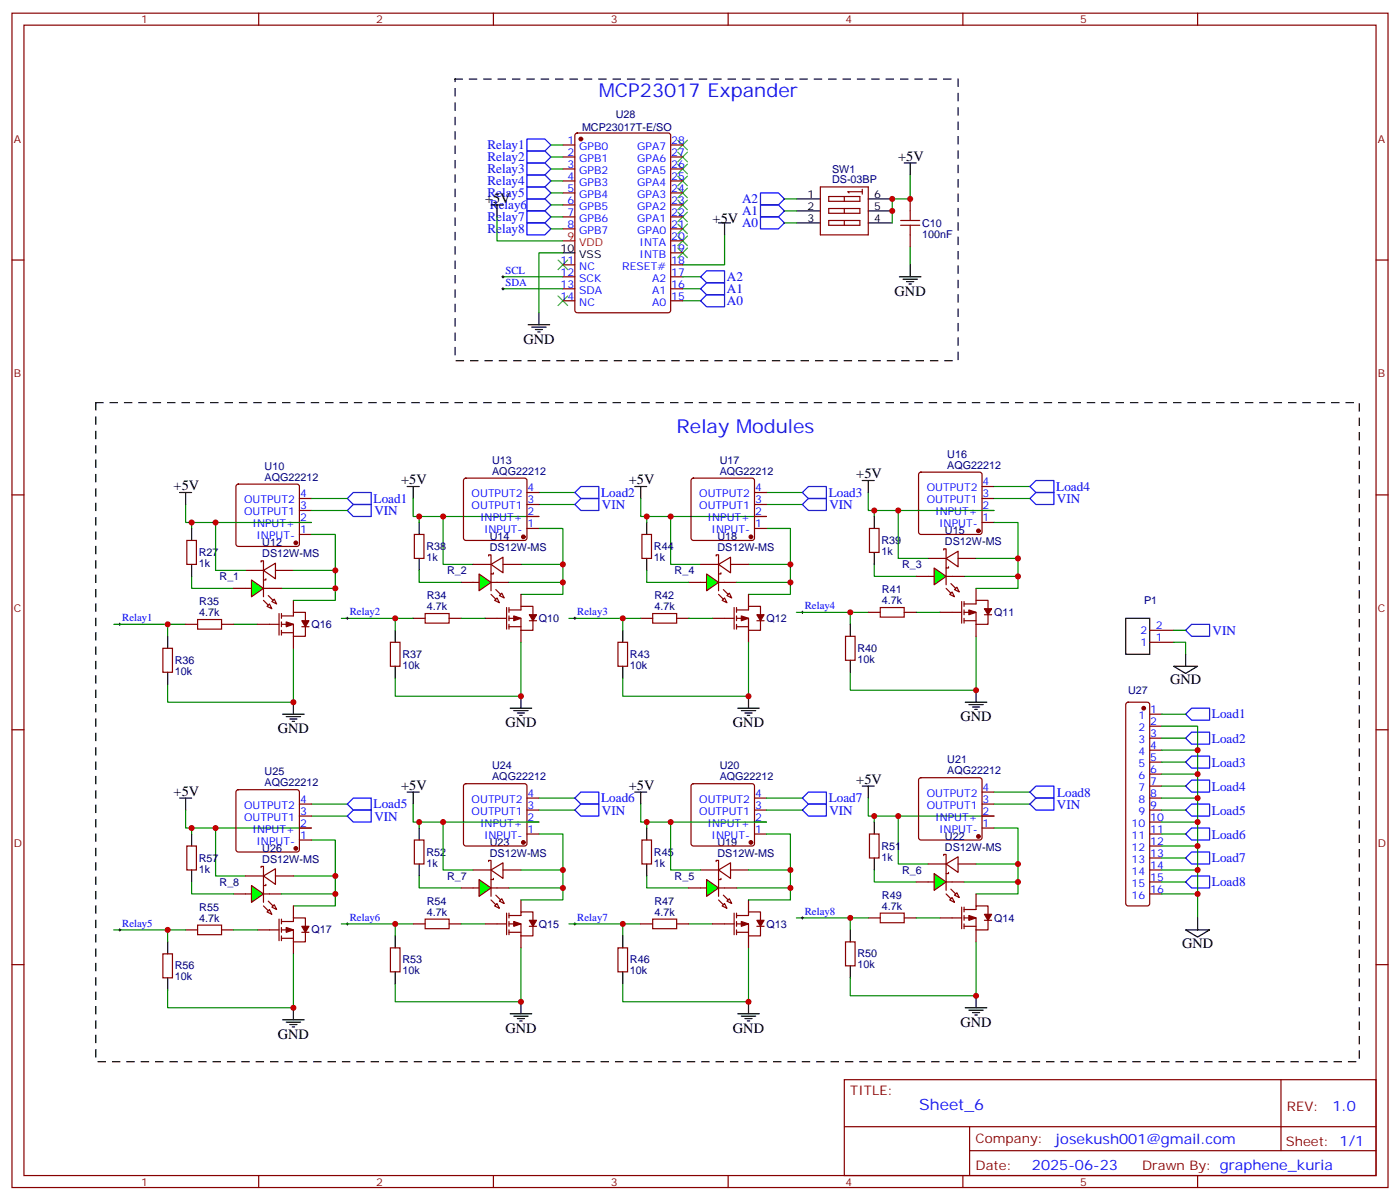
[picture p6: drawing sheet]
<svg xmlns="http://www.w3.org/2000/svg" width="412mm" height="353mm" viewBox="0 0 412 353" stroke-linecap="round" stroke-linejoin="round" font-family="sans-serif">
<g fill="none" stroke="#870000" stroke-width=".35">
<path d="M3.5 3.9h405.4v345.7h-405.4zM7.1 7.4h398.2v338.7h-398.2zM76.2 3.9v3.5M145.3 3.9v3.5M214.5 3.9v3.5M283.6 3.9v3.5M352.8 3.9v3.5M3.5 76.6h3.6M405.3 76.6h3.6M3.5 145.7h3.6M55 159.1h2.9v7.1h-2.9zM405.3 145.7h3.6"/>
<path d="M72.3 167.9h5.3M72.3 173.2h1.8M76.9 165.5v-.4h.7v5.6h.7v-.3M77.6 167.9l3.5-2.1v4.6zM77.6 173.2h1.8M77.6 170.7v5M78.7 178.5l.7-.7 .7 1.4zM80.1 177.1l.7-.7 .7 1.4zM81.1 167.9h5.3M3.5 214.8h3.6M405.3 214.8h3.6M3.5 284h3.6"/>
<path d="M405.3 284h3.6M248.7 317.9h156.6v28.2h-156.6zM377.3 317.9v20.9M248.7 331.7h156.5M285.6 338.8h119.6M285.6 331.7v14.1M76.2 346.1v3.5M145.3 346.1v3.5M214.5 346.1v3.5M283.6 346.1v3.5M352.8 346.1v3.5"/>
</g>
<path d="M56.4 153.8v1.8M56.4 169.7v3.5h12.4M82.9 173.2h15.9" fill="none" stroke="#008700" stroke-width=".35"/>
<path d="M56.4 155.6v3.5M56.4 166.2v3.5" fill="none" stroke="#000" stroke-width=".35"/>
<g fill="#870000" stroke="#870000" stroke-width=".35">
<path d="M79 175.3l1.4 1.4z"/>
<path d="M77.6 176.7l1.4 1.5z"/>
</g>
<path d="M74.1 170.7l3.5 2.5-3.5 2.5z" fill="#0f0" stroke="#870000" stroke-width=".35"/>
<g fill="none" stroke="#870000" stroke-width=".35">
<path d="M69.7 142.7l.5-.2h17.3l.5 .2 .2 .5v17l-.2 .5-.5 .2h-17.3l-.5-.3-.2-.4v-17zM88.2 146.8h3.5M88.2 150.3h3.5M88.2 153.8h3.5M88.2 157.3h3.5M136.8 141l.4-.2h17.3l.5 .2 .2 .5v16.9l-.2 .5-.5 .2h-17.3l-.5-.2-.2-.5v-16.9zM155.2 145h3.5M155.2 148.5h3.5M155.2 152h3.5M155.2 155.6h3.5M68.8 173.2h3.5M79.4 173.2h3.5"/>
<path d="M86.4 176.7v3.6M139.3 171.5h1.8M144.6 171.5h1.8M144.6 169v4.9M145.7 176.7l.7-.7 .7 1.4zM147.1 175.3l.7-.7 .7 1.4zM149.2 178.9v6.3M149.9 179.6h3.6v-1.1h3.5v2.5M149.9 178.9v1.4M153.5 175v3.5M48 190.9h2.8v7h-2.8zM54.7 183.8h3.5"/>
<path d="M65.3 183.8h3.5M75.8 183.8h6.4M82.2 180.6v6.4M82.9 181.3h3.5v-1h3.6v2.4M82.9 183.8h3.5v3.5M82.9 186.3h3.5M82.9 180.6v1.4M82.9 183.1v1.4M82.9 185.6v1.4M86.4 187.3v3.6M88.9 184.5h2.1M90 184.5v2.8h-3.6"/>
<path d="M115 189.1h2.8v7h-2.8zM121.7 182h3.5M132.3 182h3.5M142.9 182h6.3M149.9 182h3.6v3.6M149.9 184.5h3.6M149.9 181.3v1.4M149.9 183.8v1.4M153.5 185.6v3.5M155.9 182.7h2.1M157 182.7v2.9h-3.5"/>
</g>
<path d="M147.8 81.5h.7M147.8 85h.7M148.2 81.1v.7M148.2 84.7v.7M34.9 183.8h.7M35.3 183.4v.8M102 182h.7M102.3 181.7v.7" fill="none" stroke="#000" stroke-width=".29"/>
<path d="M155.2 51.5h5.3l1.8 1.8-1.8 1.7h-5.3zM155.2 48h5.3l1.8 1.7-1.8 1.8h-5.3zM155.2 44.5h5.3l1.8 1.7-1.8 1.8h-5.3zM155.2 40.9h5.3l1.8 1.8-1.8 1.8h-5.3zM102.3 150.3l1.8-1.8h5.3v3.5h-5.3zM102.3 146.8l1.8-1.8h5.3v3.5h-5.3zM169.3 148.5l1.8-1.7h5.3v3.5h-5.3z" fill="none" stroke="#00f" stroke-width=".35"/>
<g fill="none" stroke="#008700" stroke-width=".35">
<path d="M162.3 53.3h3.5M162.3 49.7h3.5M162.3 46.2h3.5M165.8 74.4h-7.1v17.7M213.4 69.1v8.9h-12.3M148.2 81.5h17.6M148.2 85h17.6M201.1 85h5.3M201.1 88.5h5.3M54.7 148.5v5.3h8.8v14.1h8.8M63.5 153.8h28.2M91.7 157.3h7.1v19.4h-12.4"/>
<path d="M91.7 150.3h10.6M91.7 146.8h10.6M121.7 146.8v5.2h8.8v14.2h8.8M130.5 152h28.2M158.7 155.6h7.1v19.4h-12.3M158.7 145h10.6M158.7 148.5h10.6M86.4 167.9h12.4M153.5 166.2h12.3M33.5 183.8h21.2M49.4 183.8v3.5M68.8 183.8h7"/>
<path d="M86.4 190.9v15.8h-37v-5.3M100.5 182h21.2M116.4 182v3.6M135.8 182h7.1M153.5 189.1v15.9h-37.1v-5.3"/>
</g>
<g fill="none" stroke="#000" stroke-width=".35">
<path d="M155.6 95.6h6.3M156.6 96.3h4.3M157.7 97h2.1M158.4 97.7h.7M158.7 92.1v3.5M52.9 145h3.5M54.7 145v3.5M119.9 143.2h3.6M121.7 143.2v3.6M49.4 187.3v3.6M49.4 197.9v3.5M116.4 185.6v3.5"/>
<path d="M116.4 196.1v3.6M83.3 210.3h6.3M84.3 211h4.2M85.4 211.7h2.1M86.1 212.4h.7M86.4 206.7v3.6M150.3 208.5h6.3M151.3 209.2h4.3M152.4 209.9h2.1M153.1 210.6h.7M153.5 205v3.5"/>
</g>
<path d="M58.2 182.4h7.1v2.8h-7.1zM125.2 180.6h7.1v2.8h-7.1z" fill="none" stroke="#a10000" stroke-width=".35"/>
<g fill="#870000" stroke="#870000" stroke-width=".35">
<path d="M84.3 183.1l2.1 .7-2.1 .7z"/>
<path d="M88.9 182.7h2.1l-1 1.8z"/>
<path d="M151.3 181.3l2.2 .7-2.2 .7z"/>
<path d="M155.9 181h2.1l-1 1.7z"/>
<path d="M146 173.6l1.5 1.4z"/>
<path d="M144.6 175l1.4 1.4z"/>
<circle cx="87.1" cy="159.8" r=".53"/>
<circle cx="154.2" cy="158" r=".53"/>
</g>
<g fill="none" stroke="#3c3" stroke-width=".35">
<path d="M199.7 51.9l2.8 2.8M199.7 48.3l2.8 2.9M199.7 44.8l2.8 2.8M199.7 41.3l2.8 2.8M199.7 58.9l2.8 2.8M199.7 55.4l2.8 2.8M202.5 51.9l-2.8 2.8M202.5 48.3l-2.8 2.9M202.5 44.8l-2.8 2.8M202.5 41.3l-2.8 2.8M202.5 58.9l-2.8 2.8M202.5 55.4l-2.8 2.8"/>
<path d="M164.4 76.6l2.8 2.8M167.2 76.6l-2.8 2.8M199.7 73l2.8 2.8M199.7 69.5l2.8 2.8M199.7 66l2.8 2.8M199.7 62.4l2.8 2.9M202.5 73l-2.8 2.8M202.5 69.5l-2.8 2.8M202.5 66l-2.8 2.8M202.5 62.4l-2.8 2.9M164.4 87.1l2.8 2.9M167.2 87.1l-2.8 2.9"/>
</g>
<path d="M134.1 23.3h148.1v82.9h-148.1z" fill="none" stroke="#000" stroke-width=".35" stroke-dasharray="2.1 2.1"/>
<path d="M141.1 169l3.5 2.5-3.5 2.4z" fill="#0f0" stroke="#870000" stroke-width=".35"/>
<g fill="none" stroke="#870000" stroke-width=".35">
<path d="M122.1 157.3h2.8v7.1h-2.8zM256.1 155.6h2.8v7h-2.8zM135.8 171.5h3.5M139.3 166.2h5.3M143.9 163.7v-.4h.7v5.7h.7v-.4M144.6 166.2l3.6-2.2v4.6zM146.4 171.5h3.5M148.2 166.2h5.3M273.4 164.4h5.3M273.4 169.7h1.8M278 161.9v-.3h.7v5.6h.7v-.3M278.7 164.4l3.5-2.1v4.6z"/>
<path d="M278.7 169.7h1.8M278.7 167.2v5M279.8 175l.7-.7 .7 1.4zM281.2 173.6l.7-.7 .7 1.4zM282.2 164.4h5.3"/>
</g>
<path d="M123.5 152v1.8M257.5 150.3v1.7M123.5 167.9v3.6h12.3M149.9 171.5h15.9M257.5 166.2v3.5h12.4M284 169.7h15.9" fill="none" stroke="#008700" stroke-width=".35"/>
<path d="M123.5 153.8v3.5M257.5 152v3.6M123.5 164.4v3.5M257.5 162.6v3.6" fill="none" stroke="#000" stroke-width=".35"/>
<g fill="#870000" stroke="#870000" stroke-width=".35">
<path d="M280.1 171.8l1.4 1.4z"/>
<path d="M278.7 173.2l1.4 1.4z"/>
</g>
<path d="M275.2 167.2l3.5 2.5-3.5 2.5z" fill="#0f0" stroke="#870000" stroke-width=".35"/>
<g fill="none" stroke="#870000" stroke-width=".35">
<path d="M270.8 139.2l.5-.2h17.3l.5 .2 .2 .5v16.9l-.3 .5-.4 .2h-17.3l-.5-.2-.2-.5v-16.9zM203.8 141l.5-.2h17.2l.5 .2 .2 .5v16.9l-.2 .5-.5 .2h-17.2l-.5-.2-.2-.5v-16.9zM222.2 145h3.6M222.2 148.5h3.6M222.2 152h3.6M222.2 155.6h3.6M289.3 143.2h3.5M289.3 146.8h3.5M289.3 150.3h3.5M289.3 153.8h3.5M206.4 171.5h1.7M211.7 171.5h1.7"/>
<path d="M211.7 169v4.9M213.4 176l.7 1.4-1.4-.7zM214.1 175.3l.7-.7 .7 1.4zM216.3 178.9v6.3M217 179.6h3.5v-1.1h3.5v2.5M217 178.9v1.4M220.5 175v3.5M269.9 169.7h3.5M280.5 169.7h3.5M283.3 177.1v6.3M284 177.8h3.5v-1.1h3.5v2.5M284 177.1v1.4"/>
<path d="M284 179.6v1.4M287.5 173.2v3.5M182 189.1h2.9v7h-2.9zM188.7 182h3.6M199.3 182h3.5M209.9 182h6.4M217 182h3.5v3.6M217 184.5h3.5M217 181.3v1.4M217 183.8v1.4M220.5 185.6v3.5M223 182.7h2.1"/>
<path d="M224 182.7v2.9h-3.5M249.1 187.3h2.8v7.1h-2.8zM255.8 180.3h3.5M266.3 180.3h3.6M276.9 180.3h6.4M284 180.3h3.5v3.5M284 182.7h3.5M284 182v1.4M287.5 183.8v3.5M290 181h2.1M291 181v2.8h-3.5"/>
</g>
<path d="M236.4 179.9v.7M169 182h.7M169.3 181.7v.7M236 180.3h.7" fill="none" stroke="#000" stroke-width=".29"/>
<path d="M236.4 148.5l1.7-1.7h5.3v3.5h-5.3zM303.4 146.8l1.8-1.8h5.2v3.5h-5.2z" fill="none" stroke="#00f" stroke-width=".35"/>
<g fill="none" stroke="#008700" stroke-width=".35">
<path d="M188.7 146.8v5.2h8.9v14.2h8.8M197.6 152h28.2M225.8 155.6h7v19.4h-12.3M225.8 145h10.6M225.8 148.5h10.6M255.8 145v5.3h8.8v14.1h8.8M264.6 150.3h28.2M292.8 153.8h7.1v19.4h-12.4M292.8 146.8h10.6M292.8 143.2h10.6M220.5 166.2h12.3M287.5 164.4h12.4"/>
<path d="M167.6 182h21.1M183.4 182v3.6M202.8 182h7.1M220.5 189.1v15.9h-37.1v-5.3M234.6 180.3h21.2M250.5 180.3v3.5M269.9 180.3h7M287.5 187.3v15.9h-37v-5.3"/>
</g>
<g fill="none" stroke="#000" stroke-width=".35">
<path d="M187 143.2h3.5M188.7 143.2v3.6M254 141.5h3.5M255.8 141.5v3.5M183.4 185.6v3.5M183.4 196.1v3.6M250.5 183.8v3.5M250.5 194.4v3.5M217.3 208.5h6.4M218.4 209.2h4.2M219.4 209.9h2.1M220.1 210.6h.7"/>
<path d="M220.5 205v3.5M284.3 206.7h6.4M285.4 207.4h4.2M286.5 208.1h2.1M287.2 208.8h.7M287.5 203.2v3.5"/>
</g>
<path d="M259.3 178.9h7v2.8h-7zM192.3 180.6h7v2.8h-7z" fill="none" stroke="#a10000" stroke-width=".35"/>
<g fill="#870000" stroke="#870000" stroke-width=".35">
<path d="M285.4 179.6l2.1 .7-2.1 .7z"/>
<path d="M290 179.2h2.1l-1.1 1.8z"/>
<path d="M218.4 181.3l2.1 .7-2.1 .7z"/>
<path d="M223 181h2.1l-1.1 1.7z"/>
<path d="M213.1 173.6l1.4 1.4z"/>
<path d="M211.7 175l1.4 1.4z"/>
<circle cx="288.2" cy="156.3" r=".53"/>
<circle cx="221.2" cy="158" r=".53"/>
</g>
<path d="M208.1 169l3.6 2.5-3.6 2.4z" fill="#0f0" stroke="#870000" stroke-width=".35"/>
<g fill="none" stroke="#870000" stroke-width=".35">
<path d="M189.1 157.3h2.8v7.1h-2.8zM202.8 171.5h3.6M206.4 166.2h5.3M211 163.7v-.4h.7v5.7h.7v-.4M211.7 166.2l3.5-2.2v4.6zM213.4 171.5h3.6M215.2 166.2h5.3M189.1 247.3h2.8v7.1h-2.8zM206.4 256.1h5.3M211 253.6v-.3h.7v5.6h.7v-.3M211.7 256.1l3.5-2.1v4.6zM211.7 258.9v5"/>
<path d="M215.2 256.1h5.3M206.4 261.4h1.7M211.7 261.4h1.7M212.7 266.7l.7-.7 .7 1.4zM214.8 264.6l.7 1.4-1.4-.7z"/>
</g>
<path d="M190.5 152v1.8M190.5 167.9v3.6h12.3M217 171.5h15.8M190.5 257.9v3.5h12.3M190.5 242v1.8M217 261.4h15.8" fill="none" stroke="#008700" stroke-width=".35"/>
<path d="M190.5 153.8v3.5M190.5 164.4v3.5M190.5 243.8v3.5M190.5 254.4v3.5" fill="none" stroke="#000" stroke-width=".35"/>
<g fill="#870000" stroke="#870000" stroke-width=".35">
<path d="M213.1 263.5l1.4 1.4z"/>
<path d="M211.7 264.9l1.4 1.4z"/>
</g>
<path d="M208.1 258.9l3.6 2.5-3.6 2.5z" fill="#0f0" stroke="#870000" stroke-width=".35"/>
<g fill="none" stroke="#870000" stroke-width=".35">
<path d="M203.8 230.9l.5-.2h17.2l.5 .2 .2 .5v17l-.2 .5-.5 .2h-17.2l-.5-.3-.2-.4v-17zM222.2 235h3.6M222.2 238.5h3.6M270.8 229.2l.5-.2h17.3l.5 .2 .2 .5v16.9l-.3 .5-.4 .2h-17.3l-.5-.2-.2-.5v-16.9zM289.3 233.2h3.5M289.3 236.7h3.5M222.2 242h3.6M222.2 245.5h3.6M273.4 259.6h1.8M278.7 259.6h1.8M278.7 257.2v4.9M289.3 240.2h3.5"/>
<path d="M289.3 243.8h3.5M182 279h2.9v7.1h-2.9zM188.7 272h3.6M199.3 272h3.5M202.8 261.4h3.6M209.9 272h6.4M213.4 261.4h3.6M216.3 268.8v6.4M217 269.5h3.5v-1h3.5v2.4M217 272h3.5v3.5M217 274.5h3.5M217 268.8v1.4"/>
<path d="M217 271.3v1.4M217 273.8v1.4M220.5 264.9v3.6M220.5 275.5v3.5M223 272.7h2.1M224 272.7v2.8h-3.5M249.1 277.3h2.8v7h-2.8zM255.8 270.2h3.5M266.3 270.2h3.6M276.9 270.2h6.4M279.8 264.9l.7-.7 .7 1.4zM281.2 263.5l.7-.7 .7 1.4z"/>
<path d="M283.3 267.1v6.3M284 267.8h3.5v-1.1h3.5v2.5M284 270.2h3.5v3.6M284 272.7h3.5M284 267.1v1.4M284 269.5v1.4M284 272v1.4M287.5 263.2v3.5M287.5 273.8v3.5M290 270.9h2.1M291 270.9v2.9h-3.5"/>
</g>
<path d="M169 272h.7M169.3 271.6v.7M236 270.2h.7M236.4 269.9v.7" fill="none" stroke="#000" stroke-width=".29"/>
<path d="M236.4 238.5l1.7-1.8h5.3v3.5h-5.3zM303.4 236.7l1.8-1.7h5.2v3.5h-5.2z" fill="none" stroke="#00f" stroke-width=".35"/>
<g fill="none" stroke="#008700" stroke-width=".35">
<path d="M188.7 236.7v5.3h8.9v14.1h8.8M225.8 238.5h10.6M225.8 235h10.6M255.8 235v5.2h8.8v14.2h8.8M292.8 233.2h10.6M292.8 236.7h10.6M197.6 242h28.2M220.5 256.1h12.3M225.8 245.5h7v19.4h-12.3M264.6 240.2h28.2M287.5 254.4h12.4M292.8 243.8h7.1v19.4h-12.4"/>
<path d="M167.6 272h21.1M183.4 272v3.5M202.8 272h7.1M220.5 279v15.9h-37.1v-5.3M234.6 270.2h21.2M250.5 270.2v3.6M269.9 270.2h7M287.5 277.3v15.9h-37v-5.3"/>
</g>
<g fill="none" stroke="#000" stroke-width=".35">
<path d="M187 233.2h3.5M188.7 233.2v3.5M254 231.4h3.5M255.8 231.4v3.6M183.4 275.5v3.5M250.5 273.8v3.5M183.4 286.1v3.5M217.3 298.5h6.4M218.4 299.2h4.2M219.4 299.9h2.1M220.5 294.9v3.6M250.5 284.3v3.6"/>
<path d="M284.3 296.7h6.4M285.4 297.4h4.2M286.5 298.1h2.1M287.2 298.8h.7M287.5 293.2v3.5M220.1 300.6h.7"/>
</g>
<path d="M192.3 270.6h7v2.8h-7zM259.3 268.8h7v2.8h-7z" fill="none" stroke="#a10000" stroke-width=".35"/>
<g fill="#870000" stroke="#870000" stroke-width=".35">
<path d="M218.4 271.3l2.1 .7-2.1 .7z"/>
<path d="M223 270.9h2.1l-1.1 1.8z"/>
<path d="M285.4 269.5l2.1 .7-2.1 .7z"/>
<path d="M290 269.2h2.1l-1.1 1.7z"/>
<path d="M280.1 261.8l1.4 1.4z"/>
<path d="M278.7 263.2l1.4 1.4z"/>
<circle cx="221.2" cy="248" r=".53"/>
<circle cx="288.2" cy="246.2" r=".53"/>
</g>
<path d="M275.2 257.2l3.5 2.4-3.5 2.5z" fill="#0f0" stroke="#870000" stroke-width=".35"/>
<g fill="none" stroke="#870000" stroke-width=".35">
<path d="M122.1 247.3h2.8v7.1h-2.8zM139.3 256.1h5.3M143.9 253.6v-.3h.7v5.6h.7v-.3M144.6 256.1l3.6-2.1v4.6zM144.6 258.9v5M148.2 256.1h5.3M256.1 245.5h2.8v7.1h-2.8zM269.9 259.6h3.5M273.4 254.4h5.3M278 251.9v-.4h.7v5.7h.7v-.4M278.7 254.4l3.5-2.2v4.6zM280.5 259.6h3.5"/>
<path d="M282.2 254.4h5.3M139.3 261.4h1.8M144.6 261.4h1.8M145.7 266.7l.7-.7 .7 1.4zM147.1 265.3l.7-.7 .7 1.4z"/>
</g>
<path d="M123.5 257.9v3.5h12.3M123.5 242v1.8M257.5 256.1v3.5h12.4M257.5 240.2v1.8M284 259.6h15.9M149.9 261.4h15.9" fill="none" stroke="#008700" stroke-width=".35"/>
<path d="M123.5 243.8v3.5M123.5 254.4v3.5M257.5 242v3.5M257.5 252.6v3.5" fill="none" stroke="#000" stroke-width=".35"/>
<g fill="#870000" stroke="#870000" stroke-width=".35">
<path d="M146 263.5l1.5 1.4z"/>
<path d="M144.6 264.9l1.4 1.4z"/>
</g>
<path d="M141.1 258.9l3.5 2.5-3.5 2.5z" fill="#0f0" stroke="#870000" stroke-width=".35"/>
<g fill="none" stroke="#870000" stroke-width=".35">
<path d="M69.7 232.7l.5-.2h17.3l.5 .2 .2 .5v16.9l-.2 .5-.5 .2h-17.3l-.5-.2-.2-.5v-16.9zM88.2 236.7h3.5M136.8 230.9l.4-.2h17.3l.5 .2 .2 .5v17l-.2 .5-.5 .2h-17.3l-.5-.3-.2-.4v-17zM155.2 235h3.5M155.2 238.5h3.5M88.2 240.2h3.5M88.2 243.8h3.5M88.2 247.3h3.5M155.2 242h3.5M155.2 245.5h3.5M54.7 273.8h3.5M65.3 273.8h3.5"/>
<path d="M72.3 263.2h1.8M75.8 273.8h6.4M77.6 263.2h1.8M77.6 260.7v4.9M78.7 268.5l.7-.7 .7 1.4zM80.8 266.3l.7 1.5-1.4-.7zM82.2 270.6v6.3M82.9 271.3h3.5v-1.1h3.6v2.5M82.9 273.8h3.5v3.5M82.9 276.2h3.5M82.9 270.6v1.4M82.9 273.1v1.4"/>
<path d="M82.9 275.5v1.4M86.4 266.7v3.5M86.4 277.3v3.5M88.9 274.5h2.1M90 274.5v2.8h-3.6M115 279h2.8v7.1h-2.8zM121.7 272h3.5M132.3 272h3.5M135.8 261.4h3.5M142.9 272h6.3M146.4 261.4h3.5M149.2 268.8v6.4"/>
<path d="M149.9 269.5h3.6v-1h3.5v2.4M149.9 272h3.6v3.5M149.9 274.5h3.6M149.9 268.8v1.4M149.9 271.3v1.4M149.9 273.8v1.4M153.5 264.9v3.6M153.5 275.5v3.5M155.9 272.7h2.1M157 272.7v2.8h-3.5M48 280.8h2.8v7.1h-2.8z"/>
</g>
<path d="M34.9 273.8h.7M35.3 273.4v.7M102 272h.7M102.3 271.6v.7" fill="none" stroke="#000" stroke-width=".29"/>
<path d="M169.3 238.5l1.8-1.8h5.3v3.5h-5.3zM102.3 240.2l1.8-1.7h5.3v3.5h-5.3z" fill="none" stroke="#00f" stroke-width=".35"/>
<g fill="none" stroke="#008700" stroke-width=".35">
<path d="M54.7 238.5v5.3h8.8v14.1h8.8M91.7 236.7h10.6M121.7 236.7v5.3h8.8v14.1h8.8M158.7 238.5h10.6M158.7 235h10.6M63.5 243.8h28.2M86.4 257.9h12.4M91.7 247.3h7.1v19.4h-12.4M91.7 240.2h10.6M130.5 242h28.2M153.5 256.1h12.3M158.7 245.5h7.1v19.4h-12.3"/>
<path d="M33.5 273.8h21.2M49.4 273.8v3.5M68.8 273.8h7M100.5 272h21.2M116.4 272v3.5M135.8 272h7.1M153.5 279v15.9h-37.1v-5.3M86.4 280.8v15.9h-37v-5.3"/>
</g>
<g fill="none" stroke="#000" stroke-width=".35">
<path d="M52.9 235h3.5M54.7 235v3.5M119.9 233.2h3.6M121.7 233.2v3.5M49.4 277.3v3.5M116.4 275.5v3.5M49.4 287.9v3.5M86.4 296.7v3.5M116.4 286.1v3.5M150.3 298.5h6.3M151.3 299.2h4.3M152.4 299.9h2.1"/>
<path d="M153.5 294.9v3.6M83.3 300.2h6.3M84.3 300.9h4.2M85.4 301.6h2.1M86.1 302.3h.7M153.1 300.6h.7"/>
</g>
<path d="M58.2 272.3h7.1v2.9h-7.1zM125.2 270.6h7.1v2.8h-7.1z" fill="none" stroke="#a10000" stroke-width=".35"/>
<g fill="#870000" stroke="#870000" stroke-width=".35">
<path d="M151.3 271.3l2.2 .7-2.2 .7z"/>
<path d="M155.9 270.9h2.1l-1 1.8z"/>
<path d="M84.3 273.1l2.1 .7-2.1 .7z"/>
<path d="M88.9 272.7h2.1l-1 1.8z"/>
<path d="M79 265.3l1.4 1.4z"/>
<path d="M77.6 266.7l1.4 1.4z"/>
<circle cx="154.2" cy="248" r=".53"/>
<circle cx="87.1" cy="249.8" r=".53"/>
</g>
<path d="M74.1 260.7l3.5 2.5-3.5 2.4z" fill="#0f0" stroke="#870000" stroke-width=".35"/>
<g fill="none" stroke="#870000" stroke-width=".35">
<path d="M169.6 39.4l.4-.2h26.8l.7 .4 .1 51.8-.5 .6-27.1 .1-.6-.5-.1-51.7zM165.8 42.7h3.5M165.8 46.2h3.5M165.8 49.7h3.5M165.8 53.3h3.5M165.8 56.8h3.5M197.6 42.7h3.5M197.6 46.2h3.5M197.6 49.7h3.5M197.6 53.3h3.5M197.6 56.8h3.5M241.7 55h14.1v14.1h-14.1z"/>
<path d="M244.1 57.9h9.2v1.4h-9.2zM248.7 57.9v1.4M254 56.4h-4.2l.3 .4M254 55.7v1.5M268.1 58.6v3.5M165.8 60.3h3.5M165.8 63.9h3.5M165.8 67.4h3.5M165.8 78h3.5M197.6 60.3h3.5M197.6 63.9h3.5M197.6 67.4h3.5"/>
<path d="M197.6 78h3.5M197.6 74.4h3.5M197.6 70.9h3.5M244.1 61.4h9.2v1.4h-9.2zM244.1 64.9h9.2v1.4h-9.2zM248.7 61.4v1.4M248.7 64.9v1.4M268.1 69.1v3.6M165.8 81.5h3.5M165.8 85h3.5M165.8 88.5h3.5M197.6 81.5h3.5"/>
<path d="M197.6 85h3.5M197.6 88.5h3.5M338.7 189.1h7M338.7 185.6h7M331.8 206.9l.5-.2h5.7l.5 .2 .2 .5v58.6l-.3 .5-.4 .2h-5.7l-.5-.2-.2-.5v-58.6zM338.7 217.3h3.5M338.7 213.8h3.5M338.7 210.3h3.5M338.7 238.5h3.5M338.7 235h3.5M338.7 231.4h3.5M338.7 227.9h3.5"/>
<path d="M338.7 224.4h3.5M338.7 220.8h3.5M55 249.1h2.9v7h-2.9zM72.3 257.9h5.3M76.9 255.4v-.3h.7v5.6h.7v-.3M77.6 257.9l3.5-2.1v4.6zM81.1 257.9h5.3M338.7 259.6h3.5M338.7 256.1h3.5M338.7 252.6h3.5M338.7 249.1h3.5M338.7 245.5h3.5"/>
<path d="M338.7 242h3.5M68.8 263.2h3.5M79.4 263.2h3.5M338.7 263.2h3.5"/>
</g>
<g fill="none" stroke="#008700" stroke-width=".35">
<path d="M162.3 42.7h3.5M162.3 56.8h3.5M231.1 58.6h3.5M268.1 51.5v7.1h-5.3v7M146.4 63.9v7h19.4M162.3 60.3h3.5M162.3 63.9h3.5M162.3 67.4h3.5M231.1 62.1h3.5M231.1 65.6h3.5M268.1 72.7v5.3M201.1 81.5h5.3"/>
<path d="M345.7 189.1h3.5v3.5M345.7 185.6h3.5M342.2 213.8h10.6v56.4M342.2 210.3h7M342.2 217.3h7M342.2 224.4h7M342.2 231.4h7M342.2 238.5h7M342.2 235h10.6M342.2 227.9h10.6M342.2 220.8h10.6M56.4 259.6v3.6h12.4"/>
<path d="M56.4 243.8v1.7M342.2 245.5h7M342.2 252.6h7M342.2 259.6h7M342.2 256.1h10.6M342.2 249.1h10.6M342.2 242h10.6M82.9 263.2h15.9M342.2 263.2h10.6"/>
</g>
<g fill="none" stroke="#000" stroke-width=".35">
<path d="M234.6 58.6h7.1M255.8 58.6h7M266.3 48h3.6M268.1 48v3.5M144.6 60.3h3.6M146.4 60.3v3.6M165.8 74.4h3.5M211.7 65.6h3.5M213.4 65.6v3.5M234.6 65.6h7.1M234.6 62.1h7.1M255.8 65.6h7"/>
<path d="M255.8 62.1h7M268.1 78v3.5M264.9 81.5h6.4M266 82.2h4.2M267.1 82.9h2.1M267.8 83.6h.7M331.6 182h7.1v10.6h-7.1zM345.7 196.1h7.1l-3.6 2.2zM349.2 192.6v3.5M56.4 245.5v3.6M56.4 256.1v3.5M349.2 273.8h7.1l-3.5 2.1z"/>
<path d="M352.8 270.2v3.6"/>
</g>
<g fill="none" stroke="#00f" stroke-width=".35">
<path d="M155.2 55h5.3l1.8 1.8-1.8 1.8h-5.3zM155.2 58.6h5.3l1.8 1.7-1.8 1.8h-5.3zM224 56.8h5.3l1.8 1.8-1.8 1.7h-5.3zM155.2 62.1h5.3l1.8 1.8-1.8 1.7h-5.3zM155.2 65.6h5.3l1.8 1.8-1.8 1.7h-5.3zM224 63.9h5.3l1.8 1.7-1.8 1.8h-5.3zM224 60.3h5.3l1.8 1.8-1.8 1.8h-5.3zM206.4 81.5l1.7-1.8h5.3v3.6h-5.3zM206.4 85l1.7-1.7h5.3v3.5h-5.3zM206.4 88.5l1.7-1.7h5.3v3.5h-5.3zM169.3 145l1.8-1.8h5.3v3.6h-5.3zM236.4 145l1.7-1.8h5.3v3.6h-5.3z"/>
<path d="M303.4 143.2l1.8-1.7h5.2v3.5h-5.2zM349.2 185.6l1.8-1.8h5.3v3.5h-5.3zM349.2 210.3l1.8-1.8h5.3v3.5h-5.3zM349.2 217.3l1.8-1.8h5.3v3.6h-5.3zM102.3 236.7l1.8-1.7h5.3v3.5h-5.3zM169.3 235l1.8-1.8h5.3v3.5h-5.3zM236.4 235l1.7-1.8h5.3v3.5h-5.3zM303.4 233.2l1.8-1.8h5.2v3.6h-5.2zM349.2 231.4l1.8-1.7h5.3v3.5h-5.3zM349.2 224.4l1.8-1.8h5.3v3.5h-5.3zM349.2 238.5l1.8-1.8h5.3v3.5h-5.3zM349.2 252.6l1.8-1.8h5.3v3.6h-5.3z"/>
<path d="M349.2 259.6l1.8-1.7h5.3v3.5h-5.3zM349.2 245.5l1.8-1.7h5.3v3.5h-5.3z"/>
</g>
<g fill="#870000" stroke="#870000" stroke-width=".35">
<circle cx="171.1" cy="40.9" r=".53"/>
<circle cx="336.9" cy="208.5" r=".53"/>
</g>
<path d="M165.8 70.9h3.5" fill="none" stroke="#f00" stroke-width=".35"/>
<path d="M28.2 118.5h372.2v194.1h-372.2z" fill="none" stroke="#000" stroke-width=".35" stroke-dasharray="2.1 2.1"/>
<path d="M265.3 66.3h5.6M265.3 64.9h5.6M268.1 62.1v2.8M268.1 66.3v2.8" fill="none" stroke="#a10000" stroke-width=".35"/>
<g fill="#c00">
<circle cx="86.4" cy="206.7" r=".88"/>
<circle cx="49.4" cy="183.8" r=".88"/>
<circle cx="56.4" cy="153.8" r=".88"/>
<circle cx="63.5" cy="153.8" r=".88"/>
<circle cx="98.8" cy="173.2" r=".88"/>
<circle cx="98.8" cy="167.9" r=".88"/>
<circle cx="165.8" cy="166.2" r=".88"/>
<circle cx="165.8" cy="171.4" r=".88"/>
<circle cx="130.5" cy="152" r=".88"/>
<circle cx="123.5" cy="152" r=".88"/>
<circle cx="116.4" cy="182" r=".88"/>
<circle cx="153.5" cy="205" r=".88"/>
<circle cx="287.5" cy="203.2" r=".88"/>
<circle cx="250.5" cy="180.3" r=".88"/>
<circle cx="257.5" cy="150.3" r=".88"/>
<circle cx="264.6" cy="150.3" r=".88"/>
<circle cx="299.9" cy="169.7" r=".88"/>
<circle cx="299.9" cy="164.4" r=".88"/>
<circle cx="232.8" cy="166.2" r=".88"/>
<circle cx="232.8" cy="171.4" r=".88"/>
<circle cx="197.6" cy="152" r=".88"/>
<circle cx="190.5" cy="152" r=".88"/>
<circle cx="183.4" cy="182" r=".88"/>
<circle cx="220.5" cy="205" r=".88"/>
<circle cx="220.5" cy="294.9" r=".88"/>
<circle cx="183.4" cy="272" r=".88"/>
<circle cx="190.5" cy="242" r=".88"/>
<circle cx="197.6" cy="242" r=".88"/>
<circle cx="232.8" cy="261.4" r=".88"/>
<circle cx="232.8" cy="256.1" r=".88"/>
<circle cx="299.9" cy="254.4" r=".88"/>
<circle cx="299.9" cy="259.6" r=".88"/>
<circle cx="264.6" cy="240.2" r=".88"/>
<circle cx="257.5" cy="240.2" r=".88"/>
<circle cx="250.5" cy="270.2" r=".88"/>
<circle cx="287.5" cy="293.2" r=".88"/>
<circle cx="153.5" cy="294.9" r=".88"/>
<circle cx="116.4" cy="272" r=".88"/>
<circle cx="123.5" cy="242" r=".88"/>
<circle cx="130.5" cy="242" r=".88"/>
<circle cx="165.8" cy="261.4" r=".88"/>
<circle cx="165.8" cy="256.1" r=".88"/>
<circle cx="98.8" cy="257.9" r=".88"/>
<circle cx="98.8" cy="263.2" r=".88"/>
<circle cx="63.5" cy="243.8" r=".88"/>
<circle cx="56.4" cy="243.8" r=".88"/>
<circle cx="49.4" cy="273.8" r=".88"/>
<circle cx="86.4" cy="296.7" r=".88"/>
<circle cx="352.8" cy="263.2" r=".88"/>
<circle cx="352.8" cy="256.1" r=".88"/>
<circle cx="352.8" cy="249.1" r=".88"/>
<circle cx="352.8" cy="242" r=".88"/>
<circle cx="352.8" cy="234.9" r=".88"/>
<circle cx="352.8" cy="227.9" r=".88"/>
<circle cx="352.8" cy="220.8" r=".88"/>
<circle cx="262.8" cy="58.6" r=".88"/>
<circle cx="262.8" cy="62.1" r=".88"/>
<circle cx="268.1" cy="58.6" r=".88"/>
</g>
<g font-size="5.6" fill="#00f">
<text x="176.4" y="28.6">MCP23017 Expander</text>
<text x="199.3" y="127.4">Relay Modules</text>
</g>
<text font-size="4.6" fill="#00f" x="270.8" y="326.9">Sheet_6</text>
<g font-size="4.2">
<text x="264.6" y="47.3">+5V</text>
<text x="142.9" y="59.6">+5V</text>
<text x="209.9" y="65.6">+5V</text>
<text x="263.5" y="87.1">GND</text>
<text x="154.2" y="101.2">GND</text>
<text x="118.2" y="142.5">+5V</text>
<text x="185.2" y="142.5">+5V</text>
<text x="252.2" y="140.8">+5V</text>
<text x="51.2" y="144.3">+5V</text>
<text x="344.7" y="201.4">GND</text>
<text x="81.8" y="215.9">GND</text>
<text x="148.9" y="214.1">GND</text>
<text x="215.9" y="214.1">GND</text>
<text x="282.9" y="212.4">GND</text>
<text x="118.2" y="232.5">+5V</text>
<text x="185.2" y="232.5">+5V</text>
<text x="252.2" y="230.7">+5V</text>
<text x="51.2" y="234.2">+5V</text>
<text x="348.2" y="279">GND</text>
<text x="81.8" y="305.9">GND</text>
<text x="148.9" y="304.1">GND</text>
<text x="215.9" y="304.1">GND</text>
<text x="282.9" y="302.3">GND</text>
</g>
<g font-size="4.2" fill="#00f">
<text x="392.5" y="327.1">1.0</text>
<text x="310.9" y="336.7">josekush001@gmail.com</text>
<text x="304" y="344.5">2025-06-23</text>
</g>
<g font-size="3.9" fill="#00f">
<text x="143.6" y="47.4">Relay2</text>
<text x="143.6" y="43.9">Relay1</text>
<text x="143.6" y="51">Relay3</text>
<text x="143.6" y="54.5">Relay4</text>
<text x="143.6" y="58">Relay5</text>
<text x="218.6" y="59.9">A2</text>
<text x="143.6" y="65.1">Relay7</text>
<text x="144.3" y="61.6">Relay6</text>
<text x="218.6" y="63.4">A1</text>
<text x="143.6" y="68.6">Relay8</text>
<text x="218.6" y="66.9">A0</text>
<text x="214.1" y="82.8">A2</text>
<text x="214.1" y="86.3">A1</text>
<text x="214.1" y="89.8">A0</text>
<text x="110.1" y="148">Load1</text>
<text x="177.1" y="146.3">Load2</text>
<text x="177.3" y="149.8">VIN</text>
<text x="244.1" y="146.3">Load3</text>
<text x="244.3" y="149.8">VIN</text>
<text x="311.1" y="144.5">Load4</text>
<text x="311.4" y="148.1">VIN</text>
<text x="110.3" y="151.6">VIN</text>
<text x="357.2" y="186.9">VIN</text>
<text x="357" y="211.5">Load1</text>
<text x="357" y="218.6">Load2</text>
<text x="357" y="225.7">Load3</text>
<text x="357" y="232.7">Load4</text>
<text x="110.1" y="238">Load5</text>
<text x="177.1" y="236.2">Load6</text>
<text x="177.3" y="239.8">VIN</text>
<text x="244.1" y="236.2">Load7</text>
<text x="244.3" y="239.8">VIN</text>
<text x="311.4" y="238">VIN</text>
<text x="311.4" y="234.6">Load8</text>
<text x="357" y="239.8">Load5</text>
<text x="110.3" y="241.6">VIN</text>
<text x="357" y="246.9">Load6</text>
<text x="357" y="253.9">Load7</text>
<text x="357" y="261">Load8</text>
</g>
<g font-size="3.9" fill="#800">
<text x="250.5" y="322.4">TITLE:</text>
<text x="379.1" y="327.1">REV:</text>
<text x="287.4" y="336.6">Company:</text>
<text x="378.7" y="337.3">Sheet: 1/1</text>
<text x="287.4" y="344.3">Date:</text>
<text x="336.4" y="344.4">Drawn By: graphene_kuria</text>
</g>
<g font-size="3.2" fill="#800">
<text x="41.6" y="6.9">1</text>
<text x="110.8" y="6.9">2</text>
<text x="179.9" y="6.9">3</text>
<text x="249.1" y="6.9">4</text>
<text x="318.2" y="6.9">5</text>
<text x="4.1" y="42">A</text>
<text x="405.9" y="42">A</text>
<text x="4.1" y="111.1">B</text>
<text x="405.9" y="111.1">B</text>
<text x="4.1" y="180.3">C</text>
<text x="405.9" y="180.3">C</text>
<text x="4.1" y="249.4">D</text>
<text x="405.9" y="249.4">D</text>
<text x="41.6" y="349.1">1</text>
<text x="110.8" y="349.1">2</text>
<text x="179.9" y="349.1">3</text>
<text x="249.1" y="349.1">4</text>
<text x="318.2" y="349.1">5</text>
</g>
<g font-size="3.2" fill="#000080">
<text x="181.4" y="34.8">U28</text>
<text x="171.4" y="38.7">MCP23017T-E/SO</text>
<text x="245.1" y="54">DS-03BP</text>
<text x="245.1" y="50.9">SW1</text>
<text x="271.6" y="69.9">100nF</text>
<text x="271.6" y="66.8">C10</text>
<text x="145" y="136.5">U13</text>
<text x="212" y="136.5">U17</text>
<text x="279" y="137.9">AQG22212</text>
<text x="279" y="134.8">U16</text>
<text x="77.9" y="141.5">AQG22212</text>
<text x="77.9" y="138.3">U10</text>
<text x="145" y="139.7">AQG22212</text>
<text x="212" y="139.7">AQG22212</text>
<text x="77.3" y="160.9">U12</text>
<text x="144.3" y="159.1">U14</text>
<text x="211.3" y="159.1">U18</text>
<text x="259.6" y="160.2">R39</text>
<text x="278.4" y="160.5">DS12W-MS</text>
<text x="278.4" y="157.3">U15</text>
<text x="58.6" y="166.9">1k</text>
<text x="58.6" y="163.8">R27</text>
<text x="77.3" y="164">DS12W-MS</text>
<text x="125.6" y="165.2">1k</text>
<text x="125.6" y="162">R38</text>
<text x="144.3" y="162.3">DS12W-MS</text>
<text x="192.6" y="165.2">1k</text>
<text x="192.6" y="162">R44</text>
<text x="211.3" y="162.3">DS12W-MS</text>
<text x="259.6" y="163.4">1k</text>
<text x="265.8" y="167.3">R_3</text>
<text x="64.7" y="170.8">R_1</text>
<text x="131.7" y="169.1">R_2</text>
<text x="198.7" y="169.1">R_4</text>
<text x="58.7" y="178.2">R35</text>
<text x="125.7" y="179.6">4.7k</text>
<text x="125.7" y="176.4">R34</text>
<text x="192.8" y="179.6">4.7k</text>
<text x="192.8" y="176.4">R42</text>
<text x="259.8" y="177.8">4.7k</text>
<text x="259.8" y="174.6">R41</text>
<text x="337" y="177.8">P1</text>
<text x="58.7" y="181.3">4.7k</text>
<text x="91.7" y="184.9">Q16</text>
<text x="158.7" y="183.1">Q10</text>
<text x="225.8" y="183.1">Q12</text>
<text x="292.8" y="181.3">Q11</text>
<text x="252.6" y="191.9">R40</text>
<text x="51.5" y="195.4">R36</text>
<text x="118.5" y="196.9">10k</text>
<text x="118.5" y="193.7">R37</text>
<text x="185.6" y="196.9">10k</text>
<text x="185.6" y="193.7">R43</text>
<text x="252.6" y="195.1">10k</text>
<text x="51.5" y="198.6">10k</text>
<text x="332.3" y="204.4">U27</text>
<text x="145" y="226.5">U24</text>
<text x="212" y="226.5">U20</text>
<text x="279" y="227.9">AQG22212</text>
<text x="279" y="224.7">U21</text>
<text x="77.9" y="231.4">AQG22212</text>
<text x="77.9" y="228.2">U25</text>
<text x="145" y="229.7">AQG22212</text>
<text x="212" y="229.7">AQG22212</text>
<text x="77.3" y="250.8">U26</text>
<text x="125.6" y="252">R52</text>
<text x="144.3" y="249.1">U23</text>
<text x="192.6" y="252">R45</text>
<text x="211.3" y="249.1">U19</text>
<text x="259.6" y="250.2">R51</text>
<text x="278.4" y="250.5">DS12W-MS</text>
<text x="278.4" y="247.3">U22</text>
<text x="58.6" y="256.9">1k</text>
<text x="58.6" y="253.7">R57</text>
<text x="77.3" y="254">DS12W-MS</text>
<text x="125.6" y="255.1">1k</text>
<text x="144.3" y="252.2">DS12W-MS</text>
<text x="192.6" y="255.1">1k</text>
<text x="211.3" y="252.2">DS12W-MS</text>
<text x="259.6" y="253.4">1k</text>
<text x="265.8" y="257.3">R_6</text>
<text x="64.7" y="260.8">R_8</text>
<text x="131.7" y="259">R_7</text>
<text x="198.7" y="259">R_5</text>
<text x="58.7" y="268.1">R55</text>
<text x="125.7" y="269.5">4.7k</text>
<text x="125.7" y="266.3">R54</text>
<text x="192.8" y="269.5">4.7k</text>
<text x="192.8" y="266.3">R47</text>
<text x="259.8" y="267.8">4.7k</text>
<text x="259.8" y="264.6">R49</text>
<text x="58.7" y="271.3">4.7k</text>
<text x="91.7" y="274.8">Q17</text>
<text x="158.7" y="273.1">Q15</text>
<text x="225.8" y="273.1">Q13</text>
<text x="292.8" y="271.3">Q14</text>
<text x="252.6" y="281.9">R50</text>
<text x="51.5" y="285.4">R56</text>
<text x="118.5" y="286.8">10k</text>
<text x="118.5" y="283.6">R53</text>
<text x="185.6" y="286.8">10k</text>
<text x="185.6" y="283.6">R46</text>
<text x="252.6" y="285">10k</text>
<text x="51.5" y="288.6">10k</text>
</g>
<g font-size="3.2" fill="#00f">
<text x="167.1" y="42.3">1</text>
<text x="167.1" y="45.9">2</text>
<text x="170.6" y="44.1">GPB0</text>
<text x="170.6" y="47.6">GPB1</text>
<text x="187.7" y="47.6">GPA6</text>
<text x="187.7" y="44.1">GPA7</text>
<text x="197.7" y="45.9">27</text>
<text x="197.7" y="42.3">28</text>
<text x="167.1" y="49.4">3</text>
<text x="167.1" y="52.9">4</text>
<text x="170.6" y="51.2">GPB2</text>
<text x="187.7" y="51.2">GPA5</text>
<text x="197.7" y="52.9">25</text>
<text x="197.7" y="49.4">26</text>
<text x="167.1" y="56.4">5</text>
<text x="167.1" y="60">6</text>
<text x="170.6" y="54.7">GPB3</text>
<text x="170.6" y="58.2">GPB4</text>
<text x="187.7" y="58.2">GPA3</text>
<text x="187.7" y="54.7">GPA4</text>
<text x="197.7" y="60">23</text>
<text x="197.7" y="56.4">24</text>
<text x="167.1" y="63.5">7</text>
<text x="170.6" y="61.7">GPB5</text>
<text x="170.6" y="65.3">GPB6</text>
<text x="187.7" y="65.3">GPA1</text>
<text x="187.7" y="61.7">GPA2</text>
<text x="197.7" y="63.5">22</text>
<text x="167.1" y="67">8</text>
<text x="170.6" y="68.8">GPB7</text>
<text x="187.7" y="68.8">GPA0</text>
<text x="197.7" y="70.6">20</text>
<text x="197.7" y="67">21</text>
<text x="165.1" y="77.6">11</text>
<text x="188.4" y="75.8">INTB</text>
<text x="188.4" y="72.3">INTA</text>
<text x="197.7" y="77.6">18</text>
<text x="197.7" y="74.1">19</text>
<text x="148.9" y="80.6">SCL</text>
<text x="165.1" y="81.1">12</text>
<text x="170.6" y="79.4">NC</text>
<text x="170.6" y="82.9">SCK</text>
<text x="183.3" y="79.4">RESET#</text>
<text x="192.1" y="82.9">A2</text>
<text x="197.7" y="81.1">17</text>
<text x="148.9" y="84.1">SDA</text>
<text x="165.1" y="84.7">13</text>
<text x="165.1" y="88.2">14</text>
<text x="170.6" y="86.4">SDA</text>
<text x="170.6" y="90">NC</text>
<text x="192.1" y="90">A0</text>
<text x="192.1" y="86.4">A1</text>
<text x="197.7" y="88.2">15</text>
<text x="197.7" y="84.7">16</text>
<text x="289.5" y="142.9">4</text>
<text x="71.9" y="148.2">OUTPUT2</text>
<text x="88.4" y="146.4">4</text>
<text x="88.4" y="149.9">3</text>
<text x="138.9" y="146.4">OUTPUT2</text>
<text x="138.9" y="149.9">OUTPUT1</text>
<text x="155.4" y="144.6">4</text>
<text x="155.4" y="148.2">3</text>
<text x="206" y="146.4">OUTPUT2</text>
<text x="206" y="149.9">OUTPUT1</text>
<text x="222.4" y="144.6">4</text>
<text x="222.4" y="148.2">3</text>
<text x="273" y="144.6">OUTPUT2</text>
<text x="273" y="148.2">OUTPUT1</text>
<text x="289.5" y="146.4">3</text>
<text x="289.5" y="149.9">2</text>
<text x="71.9" y="151.7">OUTPUT1</text>
<text x="74.4" y="155.2">INPUT+</text>
<text x="88.4" y="153.5">2</text>
<text x="141.4" y="153.5">INPUT+</text>
<text x="155.4" y="151.7">2</text>
<text x="155.4" y="155.2">1</text>
<text x="208.4" y="153.5">INPUT+</text>
<text x="222.4" y="151.7">2</text>
<text x="222.4" y="155.2">1</text>
<text x="275.5" y="151.7">INPUT+</text>
<text x="276.6" y="155.2">INPUT-</text>
<text x="289.5" y="153.5">1</text>
<text x="75.5" y="158.8">INPUT-</text>
<text x="88.4" y="157">1</text>
<text x="142.6" y="157">INPUT-</text>
<text x="209.6" y="157">INPUT-</text>
<text x="237.1" y="179.4">Relay4</text>
<text x="36" y="182.9">Relay1</text>
<text x="103" y="181.2">Relay2</text>
<text x="170" y="181.2">Relay3</text>
<text x="340.4" y="185.2">2</text>
<text x="335.9" y="190.1">1</text>
<text x="335.9" y="186.6">2</text>
<text x="340.4" y="188.7">1</text>
<text x="338.8" y="209.9">1</text>
<text x="335.3" y="215.2">2</text>
<text x="335.3" y="211.7">1</text>
<text x="338.8" y="213.4">2</text>
<text x="335.3" y="218.7">3</text>
<text x="338.8" y="220.5">4</text>
<text x="338.8" y="217">3</text>
<text x="335.3" y="225.8">5</text>
<text x="335.3" y="222.3">4</text>
<text x="338.8" y="227.5">6</text>
<text x="338.8" y="224">5</text>
<text x="289.5" y="232.8">4</text>
<text x="335.3" y="232.8">7</text>
<text x="335.3" y="229.3">6</text>
<text x="338.8" y="231.1">7</text>
<text x="71.9" y="238.1">OUTPUT2</text>
<text x="88.4" y="236.4">4</text>
<text x="88.4" y="239.9">3</text>
<text x="138.9" y="236.4">OUTPUT2</text>
<text x="138.9" y="239.9">OUTPUT1</text>
<text x="155.4" y="234.6">4</text>
<text x="155.4" y="238.1">3</text>
<text x="206" y="236.4">OUTPUT2</text>
<text x="206" y="239.9">OUTPUT1</text>
<text x="222.4" y="234.6">4</text>
<text x="222.4" y="238.1">3</text>
<text x="273" y="234.6">OUTPUT2</text>
<text x="273" y="238.1">OUTPUT1</text>
<text x="289.5" y="236.4">3</text>
<text x="289.5" y="239.9">2</text>
<text x="335.3" y="239.9">9</text>
<text x="335.3" y="236.4">8</text>
<text x="338.8" y="238.1">9</text>
<text x="338.8" y="234.6">8</text>
<text x="71.9" y="241.7">OUTPUT1</text>
<text x="74.4" y="245.2">INPUT+</text>
<text x="88.4" y="243.4">2</text>
<text x="141.4" y="243.4">INPUT+</text>
<text x="155.4" y="241.7">2</text>
<text x="155.4" y="245.2">1</text>
<text x="208.4" y="243.4">INPUT+</text>
<text x="222.4" y="241.7">2</text>
<text x="222.4" y="245.2">1</text>
<text x="275.5" y="241.7">INPUT+</text>
<text x="276.6" y="245.2">INPUT-</text>
<text x="289.5" y="243.4">1</text>
<text x="333.3" y="243.4">10</text>
<text x="338.8" y="245.2">11</text>
<text x="338.8" y="241.7">10</text>
<text x="75.5" y="248.7">INPUT-</text>
<text x="88.4" y="246.9">1</text>
<text x="142.6" y="246.9">INPUT-</text>
<text x="209.6" y="246.9">INPUT-</text>
<text x="333.3" y="250.5">12</text>
<text x="333.3" y="246.9">11</text>
<text x="338.8" y="248.7">12</text>
<text x="333.3" y="257.5">14</text>
<text x="333.3" y="254">13</text>
<text x="338.8" y="255.8">14</text>
<text x="338.8" y="252.2">13</text>
<text x="333.3" y="261.1">15</text>
<text x="338.8" y="262.8">16</text>
<text x="338.8" y="259.3">15</text>
<text x="237.1" y="269.3">Relay8</text>
<text x="333.3" y="264.6">16</text>
<text x="36" y="272.9">Relay5</text>
<text x="103" y="271.1">Relay6</text>
<text x="170" y="271.1">Relay7</text>
</g>
<g font-size="3.2">
<text x="237.9" y="58.2">1</text>
<text x="257.5" y="58.2">6</text>
<text x="237.9" y="61.7">2</text>
<text x="237.9" y="65.3">3</text>
<text x="257.5" y="61.7">5</text>
<text x="257.5" y="65.3">4</text>
<text x="165.1" y="74.1">10</text>
<text x="170.6" y="75.8">VSS</text>
</g>
<g font-size="3.2" fill="#f00">
<text x="167.1" y="70.6">9</text>
<text x="170.6" y="72.3">VDD</text>
</g>
</svg>
